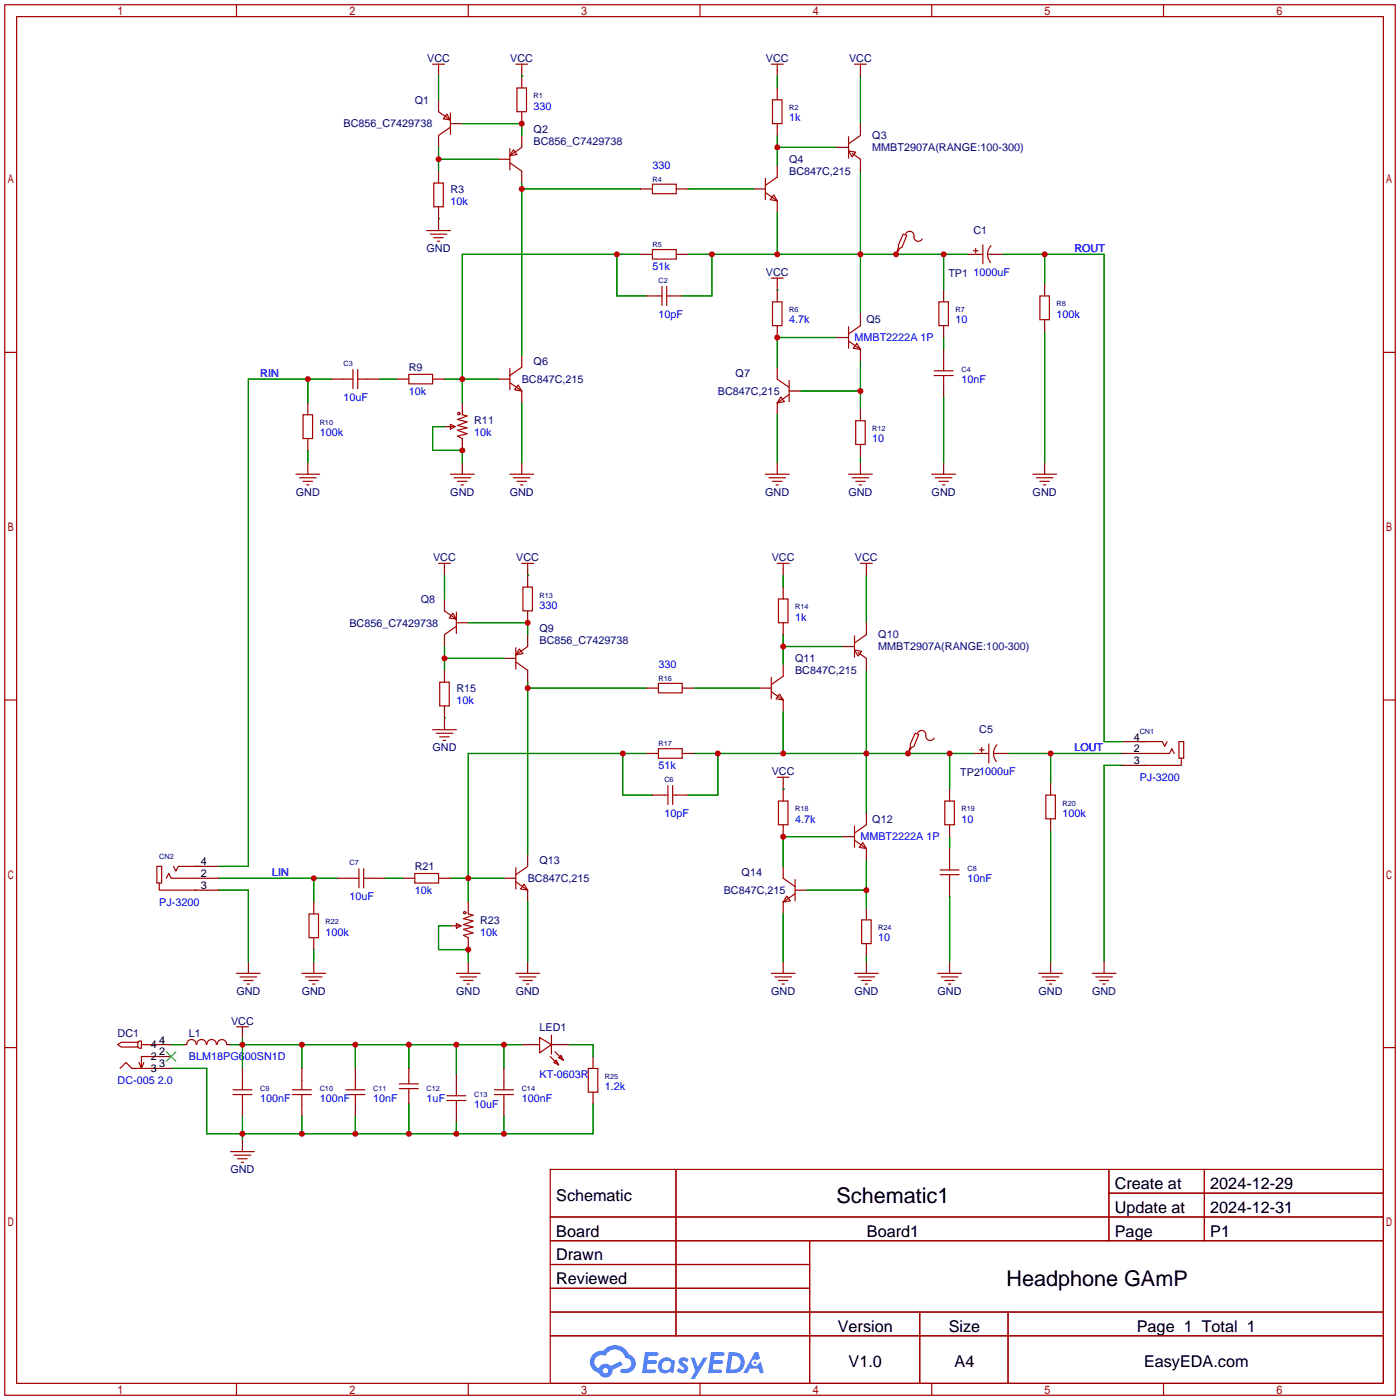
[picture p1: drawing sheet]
<svg xmlns="http://www.w3.org/2000/svg" width="299mm" height="299mm" viewBox="0 0 299 299" stroke-linecap="round" stroke-linejoin="round" font-family="sans-serif">
<g fill="none" stroke="#a10000" stroke-width=".25">
<path d="M1 1h297.2v297.2h-297.2zM3.6 3.6h292.1v292.1h-292.1zM50.5 1v2.6M100.1 1v2.6M149.6 1v2.6M199.1 1v2.6M248.7 1v2.6M1 75.3h2.6M295.7 75.3h2.5M1 149.6h2.6M295.7 149.6h2.5M1 223.9h2.6"/>
<path d="M295.7 223.9h2.5M117.6 249.9h178.1v45.8h-178.1zM144.5 249.9v35.6M237 249.9v15.3M237 255h58.7M257.4 249.9v15.3M117.6 260.1h178.1M117.6 265.2h178.1M117.6 270.3h55.4M117.6 275.3h55.4M173 265.2v30.5M50.5 295.7v2.5"/>
<path d="M100.1 295.7v2.5M117.6 280.4h178.1M117.6 285.5h178.1M149.6 295.7v2.5M196.6 280.4v15.3M199.1 295.7v2.5M215.4 280.4v15.3M248.7 295.7v2.5"/>
</g>
<g fill="#5487ff">
<path d="M145.3 290.3a1.3 1.3 0 0 1 1.9 .3l-.4 .6a.54 .54 0 0 0-.9-.2l.1 .2a1.34 1.34 0 0 1 .9 1.8 1.47 1.47 0 0 1-2.3-.1l.5-.6 .8 .5a.31 .31 0 0 0 .4-.3 .31 .31 0 0 0-.3-.3 1.12 1.12 0 0 1-.7-1.9z"/>
<path d="M147.6 290.2h.9l.6 1.9 1.2-1.9h.9l-2.7 4.5h-.9l1-1.7z"/>
<path d="M137.8 289h1.7a1.31 1.31 0 0 1 1.2 .2 .4 .4 0 0 1-.3 .6h-1.8l-.1 .9h1.6a.4 .4 0 0 1 .4 .4 .4 .4 0 0 1-.5 .4h-1.6l-.2 1.2h1.4a.46 .46 0 0 1 .5 .1 .46 .46 0 0 1 .1 .5l-.4 .2h-2.6z"/>
<path d="M151.9 289h1.7a1.32 1.32 0 0 1 1.2 .2 .39 .39 0 0 1-.3 .6h-1.8l-.1 .9h1.6a.4 .4 0 0 1 .4 .4 .4 .4 0 0 1-.4 .4h-1.7l-.2 1.2h1.4a.46 .46 0 0 1 .5 .1 .46 .46 0 0 1 .1 .5l-.4 .2h-2.6z"/>
<path d="M161.3 289h.8l.3 1.3-.6 .4a.75 .75 0 0 0-1.1 .3 .75 .75 0 0 0 .5 1 .75 .75 0 0 0 .9-.6l.5-.3 .6 2.4h-.8l-.3-1h-1.8l-.5 1h-1z"/>
<path d="M155.7 289l-.6 4.5h1.5a2.27 2.27 0 0 0 2.6-2.3 2.27 2.27 0 0 0-2.7-2.2zM156.5 289.8a1.5 1.5 0 0 1 1.8 1.5 1.5 1.5 0 0 1-1.9 1.4h-.3z"/>
<path d="M141.2 290.6a1.6 1.6 0 0 0-.3 2.3 1.6 1.6 0 0 0 2.3 .2l.7 .4 .3-2.5-.1-.3h-.5a1.58 1.58 0 0 0-2.4-.1zM141.8 291.1a.98 .98 0 0 1 1.6 .5 .98 .98 0 0 1-1.1 1.2 .94 .94 0 0 1-.9-.6 .94 .94 0 0 1 .4-1.1z"/>
<path d="M126.8 289.4a2.37 2.37 0 0 0 1.1 4 1.54 1.54 0 0 0 1.8 1 1.54 1.54 0 0 0 1.2-1.6l2.2-1.1-.5-.8-2 1.1a1.57 1.57 0 0 0-2.7 .4 1.5 1.5 0 0 1-.7-2.1 1.5 1.5 0 0 1 2.2-.5 2.23 2.23 0 0 1 2.3-1.4 2.23 2.23 0 0 1 2 1.8 1.16 1.16 0 0 1 1.2 1.1 1.16 1.16 0 0 1-1.1 1.3h-.7a.47 .47 0 0 0-.5 .3 .47 .47 0 0 0 .4 .6 2.17 2.17 0 0 0 2.5-1 2.17 2.17 0 0 0-.3-2.7l-.8-.4a3.2 3.2 0 0 0-5.5-.7l-1.1 .1zM128.8 292.9a.6 .6 0 0 1 1.2 0 .6 .6 0 0 1-1.2 0z"/>
<circle cx="161.4" cy="291.3" r=".28"/>
</g>
<g fill="none" stroke="#a10000" stroke-width=".25">
<path d="M92.5 13.7h2.5M93.7 13.7v1.3M110.2 13.7h2.6M110.5 18.8h2v5.1h-2zM111.5 13.7v1.3M164.8 13.7h2.6M166.1 13.7v1.3M182.6 13.7h2.6M183.9 13.7v1.3M92.7 39.1h2v5.1h-2zM93.7 23.9l2.6 1.8M95.5 24.4l.8 1.3-1.6-.3z"/>
<path d="M96.3 24.1v4.6M96.3 27.2l-2.6 1.8M109 31.8v4.5M109 34.8l2.5 1.8M109.7 32l.8 1-1.5 .3zM111.5 31.5l-2.5 1.8M139.4 39.4h5.1v2h-5.1zM163.6 38.1v4.6M165.1 21.3h2v5.1h-2zM166.1 37.8l-2.5 1.8M181.4 32.3l1.5 .2-.8 1zM181.4 29.2v4.6"/>
<path d="M182.1 32.8l1.8 1.2M183.9 29l-2.5 1.7M91.2 49.3h5.1M91.9 50h3.6M92.7 50.8h2M93.5 51.6h.5M139.4 53.3h5.1v2.1h-5.1zM163.6 41.1l2.5 1.8M164.8 59.4h2.6M165.4 41.7l.7 1.2-1.5-.2zM166.1 59.4v1.3M193 50l.8 .3-1 2.5-.5 .3-.8 1.3 .5-1.6v-.5z"/>
<path d="M193.5 50a.93 .93 0 0 1 1.2-.5 .93 .93 0 0 1 .6 1 .94 .94 0 0 0 .7 1 .94 .94 0 0 0 1.1-.4M208 53.6h1M208.5 53.1v1M209.3 54.4h.8M210.1 52.3v4.1M211.1 54.4h.7M211.8 52.5a2.74 2.74 0 0 0-.1 3.6M75.4 79v4.1M76.5 79v4.1M109 78.7v4.6M111.5 78.5l-2.5 1.8M140.7 63.2h.8"/>
<path d="M141.5 61.2v4.1M142.5 61.2v4.1M142.5 63.2h.8M165.1 64.5h2v5.1h-2zM181.4 72.9l2.5 1.8M181.4 69.9v4.5M183.1 73.4l.8 1.3-1.5-.3zM183.9 69.6l-2.5 1.8M199.6 79.2h4.1M200.7 64.5h2v5.1h-2zM201.7 77.2v2M222.2 63.2h2.1v5.1h-2.1z"/>
<path d="M64.8 88.6h2v5.1h-2zM73.4 81h2M76.5 81h2M87.4 80h5.1v2h-5.1zM96.3 90.7l1 .5-1 .5zM96.3 91.2h1M98.8 88.6l1 .3-2 .8 2 .5-2 .7 2 .5-2 .5 2 .8-2 .5 1 .5M109 81.8l2.5 1.8M110.7 82.3l.8 1.3-1.5-.3zM166.1 81l2.6 1.8M166.9 84.8l.7 1.1-1.5 .2zM168.7 84.3l-2.6 1.8"/>
<path d="M168.7 81.3v4.6M182.9 89.9h2v5.1h-2zM199.6 80.3h4.1M201.7 80.3v2M63.2 101.3h5.1M64 102.1h3.6M64.8 102.9h2M65.5 103.6h.5M96.3 101.3h5M97 102.1h3.6M97.8 102.9h2M98.6 103.6h.5"/>
<path d="M109 101.3h5M109.7 102.1h3.6M110.5 102.9h2M111.3 103.6h.5M163.6 101.3h5.1M164.3 102.1h3.6M165.1 102.9h2M165.9 103.6h.5M181.4 101.3h5M182.1 102.1h3.6M182.9 102.9h2M183.6 103.6h.5"/>
<path d="M199.1 101.3h5.1M199.9 102.1h3.6M200.7 102.9h2M201.4 103.6h.5M220.7 101.3h5.1M221.5 102.1h3.5M222.2 102.9h2.1M223 103.6h.5M93.7 120.4h2.6M95 130.6l2.5 1.7M95 120.4v1.3M96.8 131.1l.7 1.2-1.5-.2z"/>
<path d="M97.5 130.8v4.6M97.5 133.9l-2.5 1.7M110.2 138.4v4.6M111 138.7l.8 1-1.6 .3zM111.5 120.4h2.5M111.8 125.5h2v5.1h-2zM112.8 138.2l-2.6 1.8M112.8 120.4v1.3M166.1 120.4h2.6M166.4 128h2v5.1h-2zM167.4 120.4v1.3M182.6 138.9l1.5 .3-.7 1z"/>
<path d="M182.6 135.9v4.6M183.4 139.4l1.8 1.3M183.9 120.4h2.5M185.2 120.4v1.3M185.2 135.6l-2.6 1.8M92.5 156h5M93.2 156.7h3.6M94 145.8h2v5.1h-2zM94 157.5h2M94.7 158.2h.5M110.2 141.5l2.6 1.8M140.7 146h5.1v2.1h-5.1z"/>
<path d="M164.8 147.8l2.6 1.8M164.8 144.8v4.6M166.6 148.3l.8 1.3-1.5-.2zM167.4 144.5l-2.6 1.8M195.6 156.7l.7 .3-1 2.5-.5 .3-.7 1.2 .5-1.5v-.5zM196.1 156.7a.93 .93 0 0 1 1.1-.5 .93 .93 0 0 1 .7 1 .94 .94 0 0 0 .6 1 .94 .94 0 0 0 1.1-.5M209.8 159.8v1M211.3 159v4.1M213.1 159.2a2.74 2.74 0 0 0-.1 3.6M243.6 158.5h4.8l.5 1 .5-1M252 158.5h1v3.6h-1zM140.7 160h5.1v2.1h-5.1z"/>
<path d="M142 169.9h.7M142.7 167.9v4.1M143.8 167.9v4.1M143.8 169.9h.7M166.1 166.1h2.6M166.4 171.2h2v5.1h-2zM167.4 166.1v1.3M182.6 179.6l2.6 1.8M182.6 176.5v4.6M185.2 176.3l-2.6 1.8M201.9 171.2h2.1v5.1h-2.1zM209.3 160.3h1"/>
<path d="M210.6 161h.7M212.3 161h.8M223.5 169.9h2.1v5.1h-2.1zM244.9 161h5l.5-1 .6 1M252.5 162.1v1.5h-7.9M33.5 185.2h1v3.5h-1zM34 188.7v1.5h7.9M35.6 187.7l.5-1 .5 1h5.1M37.1 185.2l.5 1 .5-1h4.8M66 195.3h2.1v5.1h-2.1zM74.7 187.7h2M76.7 185.7v4"/>
<path d="M77.7 187.7h2.1M77.7 185.7v4M88.6 186.7h5.1v2h-5.1zM97.5 197.4l1.1 .5-1.1 .5zM97.5 197.9h1.1M100.1 195.3l1 .3-2 .7 2 .5-2 .8 2 .5-2 .5 2 .8-2 .5 1 .5M110.2 185.4v4.6M110.2 188.5l2.6 1.7M112 189l.8 1.2-1.5-.2zM112.8 185.2l-2.6 1.7M167.4 187.7l2.5 1.8M168.1 191.5l.8 1-1.5 .3z"/>
<path d="M169.9 191l-2.5 1.8M169.9 188v4.5M184.1 196.6h2.1v5.1h-2.1zM184.4 180.1l.8 1.3-1.6-.3zM200.9 185.9h4.1M200.9 186.9h4.1M202.9 183.9v2M202.9 186.9v2.1M50.5 208h5.1M50.5 219.5h2.6M51.3 208.8h3.6M51.8 219.5v1.2"/>
<path d="M52.1 209.5h2M52.8 210.3h.5M64.5 208h5.1M65.3 208.8h3.5M66 209.5h2.1M66.8 210.3h.5M97.5 208h5.1M98.3 208.8h3.6M99.1 209.5h2M99.8 210.3h.5M110.2 208h5.1M111 208.8h3.6"/>
<path d="M111.8 209.5h2M112.5 210.3h.5M164.8 208h5.1M165.6 208.8h3.6M166.4 209.5h2M167.1 210.3h.5M182.6 208h5.1M183.4 208.8h3.5M184.1 209.5h2.1M184.9 210.3h.5M200.4 208h5.1M201.2 208.8h3.5"/>
<path d="M201.9 209.5h2.1M202.7 210.3h.5M222 208h5.1M222.8 208.8h3.5M223.5 209.5h2.1M224.3 210.3h.5M233.4 208h5.1M234.2 208.8h3.5M234.9 209.5h2.1M235.7 210.3h.5M25.1 223.3l.8-.5h3.6v1h-3.6zM25.7 228.3l1.2-1.2 1.3 1.2h5.8"/>
<path d="M29.5 222.8l.2-.3h.5v1.5h-.5l-.2-.2M30.2 223.3h3.8M30.7 227.1l-.5 1.2M34 225.8h-3.8v2.5l-.5-1.2M39.9 223.3a1.01 1.01 0 0 1 1-1.1 1.01 1.01 0 0 1 1 1.1M42.1 223.3a1.01 1.01 0 0 1 1-1.1 1.01 1.01 0 0 1 1 1.1M44.2 223.3a1.01 1.01 0 0 1 1-1.1 1.01 1.01 0 0 1 1 1.1M46.4 223.3a1.01 1.01 0 0 1 1-1.1 1.01 1.01 0 0 1 1 1.1M49.8 232.9h4M49.8 233.9h4M51.8 230.9v2M51.8 233.9v2.1"/>
<path d="M62.5 232.9h4M62.5 233.9h4M64.5 230.9v2M64.5 233.9v2.1M73.9 232.9h4.1M73.9 233.9h4.1M75.9 230.9v2M75.9 233.9v2.1M85.3 232.7h4.1M85.3 231.6h4.1M87.4 230.9v.7M87.4 232.7v.7"/>
<path d="M95.5 235.2h4.1M95.5 234.2h4.1M97.5 232.2v2M97.5 235.2v2M105.7 232.9h4M105.7 233.9h4M107.7 230.9v2M107.7 233.9v2.1M115.3 221.7l2.6 1.6-2.6 1.7zM117.6 225.8l1.8 1.8M117.9 221.2v4.1M118.4 227.1l.5-.5 .5 1z"/>
<path d="M118.6 224.8l1.8 1.8M119.4 226.1l.5-.5 .5 1zM125.7 228.3h2.1v5.1h-2.1zM49.3 246.1h5.1M50 246.9h3.6M50.8 247.6h2M51.6 248.4h.5"/>
<circle cx="98" cy="88.4" r=".25"/>
<circle cx="99.3" cy="195.1" r=".25"/>
</g>
<g fill="none" stroke="#870000" stroke-width=".25">
<path d="M93.7 15v1.3M111.5 15v3.8M166.1 15v1.3M166.1 18.8v2.5M183.9 15v1.3M93.7 21.3v2.6M93.7 29v2.5M93.7 36.6v2.5M96.3 26.4h2.5M106.4 34h2.6M111.5 23.9v2.5M111.5 29v2.5"/>
<path d="M111.5 36.6v2.5M166.1 26.4v2.6M166.1 35.3v2.5M178.8 31.5h2.6M183.9 26.4v2.6M183.9 34v2.6M93.7 44.2v5.1M136.9 40.4h2.5M136.9 54.4h2.5M144.5 40.4h2.6M144.5 54.4h2.6M161 40.4h2.6"/>
<path d="M166.1 42.9v2.6M191.5 54.1v.3M206.8 54.4h2.5M211.8 54.4h2.6M111.5 75.9v2.6M138.2 63.2h2.5M143.3 63.2h2.5M166.1 60.7v3.8M166.1 69.6v2.5M166.1 78.5v2.5M178.8 72.1h2.6M183.9 67.1v2.5"/>
<path d="M183.9 74.7v2.5M201.7 62v2.5M201.7 69.6v2.5M201.7 74.7v2.5M223.3 60.7v2.5M223.3 68.3v2.6M65.8 86.1v2.5M65.8 93.7v2.6M65.8 98.8v2.5M70.9 81h2.5M78.5 81h2.5M84.8 81h2.6"/>
<path d="M92.5 81h2.5M95 91.2h1.3M98.8 86.1v2.5M98.8 93.7v2.6M98.8 98.8v2.5M106.4 81h2.6M111.5 83.6v2.5M111.5 98.8v2.5M166.1 86.1v2.5M166.1 98.8v2.5M168.7 83.6h2.5M183.9 87.4v2.5"/>
<path d="M183.9 95v2.5M183.9 98.8v2.5M201.7 82.3v2.5M201.7 98.8v2.5M223.3 98.8v2.5M95 121.7v1.2M95 128v2.6M95 135.6v2.6M97.5 133.1h2.6M112.8 121.7v3.8M112.8 130.6v2.5M112.8 135.6v2.6"/>
<path d="M167.4 121.7v1.2M167.4 125.5v2.5M167.4 133.1v2.5M180.1 138.2h2.5M185.2 121.7v1.2M185.2 133.1v2.5M95 143.3v2.5M95 150.9v5.1M107.7 140.7h2.5M112.8 143.3v2.5M138.2 147.1h2.5M145.8 147.1h2.5"/>
<path d="M162.3 147.1h2.5M167.4 142v2.5M167.4 149.6v2.5M185.2 140.7v2.6M239.8 158.5h5.1M138.2 161h2.5M139.4 169.9h2.6M144.5 169.9h2.6M145.8 161h2.5M167.4 167.4v3.8M167.4 176.3v2.5M180.1 178.8h2.5"/>
<path d="M185.2 173.7v2.6M194.1 160.8v.2M202.9 168.7v2.5M202.9 176.3v2.5M208 161h2.6M213.1 161h2.5M224.5 167.4v2.5M224.5 175v2.5M239.8 161h5.1M239.8 163.6h5.1M41.7 190.2h5M41.7 187.7h5"/>
<path d="M41.7 185.2h5M67.1 192.8v2.5M72.1 187.7h2.6M79.8 187.7h2.5M86.1 187.7h2.5M93.7 187.7h2.6M96.3 197.9h1.2M100.1 192.8v2.5M107.7 187.7h2.5M112.8 182.6v2.6M112.8 190.2v2.6M167.4 185.2v2.5"/>
<path d="M167.4 192.8v2.5M169.9 190.2h2.6M185.2 181.4v2.5M185.2 194.1v2.5M202.9 181.4v2.5M202.9 189v2.5M53.1 205.5v2.5M67.1 200.4v2.5M67.1 205.5v2.5M100.1 200.4v2.5M100.1 205.5v2.5M112.8 205.5v2.5"/>
<path d="M167.4 205.5v2.5M185.2 201.7v2.5M185.2 205.5v2.5M202.9 205.5v2.5M224.5 205.5v2.5M236 205.5v2.5M34 228.3h2.6M34 223.3h2.6M34 225.8h2.6M39.1 223.3h.8M48.5 223.3h.8M51.8 220.7v1.3"/>
<path d="M51.8 228.3v2.6M51.8 236v2.5M64.5 228.3v2.6M64.5 236v2.5M75.9 228.3v2.6M75.9 236v2.5M87.4 228.3v2.6M87.4 233.4v2.6M97.5 229.6v2.6M97.5 237.2v2.6M107.7 228.3v2.6M107.7 236v2.5"/>
<path d="M111.5 223.3h3.8M117.9 223.3h3.8M126.7 225.8v2.5M126.7 233.4v2.6M51.8 243.6v2.5"/>
</g>
<g fill="none" stroke="#008700" stroke-width=".25">
<path d="M93.7 16.3v5M111.5 16.3h.1M166.1 16.3v2.5M183.9 16.3v10.1M93.7 31.5v5.1M93.7 34h12.7M98.8 26.4h12.7v2.6M111.5 39.1v36.8M166.1 31.5h12.7M166.1 29v6.3M183.9 36.6v30.5M93.7 46.7h.1"/>
<path d="M111.5 40.4h25.4M131.8 54.4v8.8h6.4M136.9 54.4h-38.1v31.7M147.1 40.4h13.9M147.1 54.4h59.7M152.1 54.4v8.8h-6.3M166.1 45.5v8.9M201.7 54.4v7.6M214.4 54.4h21.6v104.1h3.8M223.3 54.4v6.3M166.1 62h.1M178.8 72.1h-12.7v6.4"/>
<path d="M183.9 77.2v10.2M201.7 72.1v2.6M223.3 70.9v27.9M65.8 81v5.1M65.8 96.3v2.5M70.9 81h-17.8v104.2h-6.4M81 81h3.8M95 91.2h-2.5v5.1h6.3v2.5M95 81h11.4M111.5 86.1v12.7M166.1 88.6v10.2M171.2 83.6h12.7"/>
<path d="M183.9 97.5v1.3M201.7 84.8v14M95 122.9v5.1M95 138.2v5.1M100.1 133.1h12.7v2.5M112.8 122.9h.1M167.4 138.2h12.7M167.4 122.9v2.6M167.4 135.6v6.4M185.2 122.9v10.2M95 153.4h.1M95 140.7h12.7"/>
<path d="M112.8 145.8v36.8M112.8 147.1h25.4M148.3 147.1h14M167.4 152.1v8.9M185.2 143.3v30.4M133.1 161v8.9h6.3M138.2 161h-38.1v31.8M148.3 161h59.7M153.4 161v8.9h-6.3M167.4 168.7h.1M180.1 178.8h-12.7v6.4M202.9 161v7.7"/>
<path d="M202.9 178.8v2.6M215.6 161h24.2M224.5 161v6.4M224.5 177.5v28M239.8 163.6h-3.8v41.9M46.7 187.7h25.4M46.7 190.2h6.4v15.3M67.1 187.7v5.1M82.3 187.7h3.8M96.3 197.9h-2.6v5h6.4v2.6M96.3 187.7h11.4M112.8 192.8v12.7"/>
<path d="M167.4 195.3v10.2M172.5 190.2h12.7M185.2 183.9v10.2M202.9 191.5v14M67.1 202.9v2.6M185.2 204.2v1.3M36.6 228.3h7.6v14h82.5v-6.3M36.6 223.3h2.5M49.3 223.3h62.2M51.8 222v6.3M51.8 238.5v5.1M64.5 223.3v5"/>
<path d="M64.5 238.5v3.8M75.9 223.3v5M75.9 238.5v3.8M87.4 223.3v5M87.4 236v6.3M97.5 223.3v6.3M97.5 239.8v2.5M107.7 223.3v5M107.7 238.5v3.8M121.7 223.3h5v2.5"/>
</g>
<path d="M35.6 224.8l2 2M37.6 224.8l-2 2" fill="none" stroke="#3c3" stroke-width=".25"/>
<g fill="#c00">
<circle cx="95" cy="140.7" r=".63"/>
<circle cx="112.8" cy="133.1" r=".63"/>
<circle cx="167.4" cy="138.2" r=".63"/>
<circle cx="133.1" cy="161" r=".63"/>
<circle cx="100.1" cy="187.7" r=".63"/>
<circle cx="112.8" cy="147.1" r=".63"/>
<circle cx="167.4" cy="178.8" r=".63"/>
<circle cx="100.1" cy="202.9" r=".63"/>
<circle cx="51.8" cy="242.3" r=".63"/>
<circle cx="64.5" cy="242.3" r=".63"/>
<circle cx="75.9" cy="242.3" r=".63"/>
<circle cx="87.4" cy="242.3" r=".63"/>
<circle cx="97.5" cy="242.3" r=".63"/>
<circle cx="107.7" cy="242.3" r=".63"/>
<circle cx="67.1" cy="187.7" r=".63"/>
<circle cx="224.5" cy="161" r=".63"/>
<circle cx="185.2" cy="161" r=".63"/>
<circle cx="167.4" cy="161" r=".63"/>
<circle cx="153.4" cy="161" r=".63"/>
<circle cx="194.1" cy="161" r=".63"/>
<circle cx="202.9" cy="161" r=".63"/>
<circle cx="51.8" cy="223.3" r=".63"/>
<circle cx="64.5" cy="223.3" r=".63"/>
<circle cx="75.9" cy="223.3" r=".63"/>
<circle cx="87.4" cy="223.3" r=".63"/>
<circle cx="97.5" cy="223.3" r=".63"/>
<circle cx="107.7" cy="223.3" r=".63"/>
<circle cx="185.2" cy="190.2" r=".63"/>
<circle cx="93.7" cy="34" r=".63"/>
<circle cx="111.5" cy="26.4" r=".63"/>
<circle cx="166.1" cy="31.5" r=".63"/>
<circle cx="131.8" cy="54.4" r=".63"/>
<circle cx="98.8" cy="81" r=".63"/>
<circle cx="111.5" cy="40.4" r=".63"/>
<circle cx="166.1" cy="72.1" r=".63"/>
<circle cx="98.8" cy="96.3" r=".63"/>
<circle cx="65.8" cy="81" r=".63"/>
<circle cx="223.3" cy="54.4" r=".63"/>
<circle cx="183.9" cy="54.4" r=".63"/>
<circle cx="166.1" cy="54.4" r=".63"/>
<circle cx="152.1" cy="54.4" r=".63"/>
<circle cx="191.5" cy="54.4" r=".63"/>
<circle cx="201.7" cy="54.4" r=".63"/>
<circle cx="183.9" cy="83.6" r=".63"/>
</g>
<g font-size="4.6">
<text x="178.8" y="257">Schematic1</text>
<text x="215.1" y="274.8">Headphone GAmP</text>
</g>
<g font-size="3.5">
<text x="118.9" y="256.7">Schematic</text>
<text x="238.3" y="254.2">Create at</text>
<text x="258.7" y="254.2">2024-12-29</text>
<text x="238.3" y="259.2">Update at</text>
<text x="258.7" y="259.2">2024-12-31</text>
<text x="118.9" y="264.3">Board</text>
<text x="118.9" y="269.4">Drawn</text>
<text x="185.3" y="264.3">Board1</text>
<text x="238.3" y="264.3">Page</text>
<text x="258.7" y="264.3">P1</text>
<text x="118.9" y="274.5">Reviewed</text>
<text x="179.1" y="284.6">Version</text>
<text x="202.8" y="284.6">Size</text>
<text x="243" y="284.6">Page 1 Total 1</text>
<text x="181.4" y="292.3">V1.0</text>
<text x="204" y="292.3">A4</text>
<text x="244.5" y="292.3">EasyEDA.com</text>
</g>
<g font-size="2.3" fill="#000080">
<text x="91.3" y="13.3">VCC</text>
<text x="109.1" y="13.3">VCC</text>
<text x="163.7" y="13.3">VCC</text>
<text x="181.5" y="13.3">VCC</text>
<text x="88.6" y="22.1">Q1</text>
<text x="73.4" y="27.2">BC856_C7429738</text>
<text x="114" y="28.5">Q2</text>
<text x="186.4" y="29.8">Q3</text>
<text x="114" y="31">BC856_C7429738</text>
<text x="168.7" y="34.8">Q4</text>
<text x="186.4" y="32.3">MMBT2907A(RANGE:100-300)</text>
<text x="96.3" y="41.2">R3</text>
<text x="168.7" y="37.4">BC847C,215</text>
<text x="91.2" y="53.9">GND</text>
<text x="208" y="50.1">C1</text>
<text x="163.7" y="59">VCC</text>
<text x="202.7" y="59.2">TP1</text>
<text x="185.2" y="69.1">Q5</text>
<text x="87.4" y="79.3">R9</text>
<text x="111.5" y="81.8">BC847C,215</text>
<text x="114" y="78">Q6</text>
<text x="157.2" y="80.6">Q7</text>
<text x="153.4" y="84.4">BC847C,215</text>
<text x="101.3" y="90.7">R11</text>
<text x="63.2" y="106">GND</text>
<text x="96.2" y="106">GND</text>
<text x="108.9" y="106">GND</text>
<text x="163.6" y="106">GND</text>
<text x="181.3" y="106">GND</text>
<text x="199.1" y="106">GND</text>
<text x="220.7" y="106">GND</text>
<text x="92.6" y="119.9">VCC</text>
<text x="110.3" y="119.9">VCC</text>
<text x="164.9" y="119.9">VCC</text>
<text x="182.7" y="119.9">VCC</text>
<text x="89.9" y="128.8">Q8</text>
<text x="74.7" y="133.9">BC856_C7429738</text>
<text x="115.3" y="135.2">Q9</text>
<text x="115.3" y="137.7">BC856_C7429738</text>
<text x="187.7" y="136.4">Q10</text>
<text x="169.9" y="141.5">Q11</text>
<text x="187.7" y="139">MMBT2907A(RANGE:100-300)</text>
<text x="97.5" y="147.9">R15</text>
<text x="169.9" y="144.1">BC847C,215</text>
<text x="92.4" y="160.6">GND</text>
<text x="209.3" y="156.8">C5</text>
<text x="164.9" y="165.7">VCC</text>
<text x="205.2" y="165.9">TP21000uF</text>
<text x="186.4" y="175.8">Q12</text>
<text x="88.6" y="186">R21</text>
<text x="115.3" y="184.7">Q13</text>
<text x="112.8" y="188.5">BC847C,215</text>
<text x="154.7" y="191.1">BC847C,215</text>
<text x="158.5" y="187.2">Q14</text>
<text x="102.6" y="197.4">R23</text>
<text x="50.5" y="212.6">GND</text>
<text x="64.5" y="212.6">GND</text>
<text x="97.5" y="212.6">GND</text>
<text x="110.2" y="212.6">GND</text>
<text x="164.8" y="212.6">GND</text>
<text x="182.6" y="212.6">GND</text>
<text x="200.4" y="212.6">GND</text>
<text x="222" y="212.6">GND</text>
<text x="233.4" y="212.6">GND</text>
<text x="25.1" y="221.5">DC1</text>
<text x="40.4" y="221.5">L1</text>
<text x="49.4" y="219">VCC</text>
<text x="115.3" y="220.3">LED1</text>
<text x="49.3" y="250.7">GND</text>
</g>
<g font-size="2.3" fill="#00f">
<text x="114" y="23.4">330</text>
<text x="168.7" y="26">1k</text>
<text x="139.4" y="36.1">330</text>
<text x="96.3" y="43.7">10k</text>
<text x="229.6" y="53.9">ROUT</text>
<text x="139.4" y="57.7">51k</text>
<text x="208" y="59">1000uF</text>
<text x="140.7" y="67.9">10pF</text>
<text x="168.7" y="69.1">4.7k</text>
<text x="204.2" y="69.1">10</text>
<text x="225.8" y="67.9">100k</text>
<text x="182.6" y="72.9">MMBT2222A 1P</text>
<text x="55.6" y="80.6">RIN</text>
<text x="205.5" y="81.8">10nF</text>
<text x="73.4" y="85.6">10uF</text>
<text x="87.4" y="84.4">10k</text>
<text x="68.3" y="93.3">100k</text>
<text x="101.3" y="93.3">10k</text>
<text x="186.4" y="94.5">10</text>
<text x="115.3" y="130.1">330</text>
<text x="169.9" y="132.6">1k</text>
<text x="140.7" y="142.8">330</text>
<text x="97.5" y="150.4">10k</text>
<text x="229.6" y="160.6">LOUT</text>
<text x="140.7" y="164.4">51k</text>
<text x="243.6" y="166.9">PJ-3200</text>
<text x="142" y="174.5">10pF</text>
<text x="169.9" y="175.8">4.7k</text>
<text x="183.9" y="179.6">MMBT2222A 1P</text>
<text x="205.5" y="175.8">10</text>
<text x="227.1" y="174.5">100k</text>
<text x="58.2" y="187.2">LIN</text>
<text x="88.6" y="191.1">10k</text>
<text x="206.8" y="188.5">10nF</text>
<text x="34" y="193.6">PJ-3200</text>
<text x="74.7" y="192.3">10uF</text>
<text x="69.6" y="199.9">100k</text>
<text x="102.6" y="199.9">10k</text>
<text x="187.7" y="201.2">10</text>
<text x="40.4" y="226.6">BLM18PG600SN1D</text>
<text x="25.1" y="231.7">DC-005 2.0</text>
<text x="115.3" y="230.4">KT-0603R</text>
<text x="129.3" y="233">1.2k</text>
<text x="55.6" y="235.5">100nF</text>
<text x="68.3" y="235.5">100nF</text>
<text x="79.8" y="235.5">10nF</text>
<text x="91.2" y="235.5">1uF</text>
<text x="101.3" y="236.8">10uF</text>
<text x="111.5" y="235.5">100nF</text>
</g>
<g font-size="2.3">
<text x="242.3" y="158.3">4</text>
<text x="242.3" y="160.8">2</text>
<text x="242.3" y="163.3">3</text>
<text x="42.9" y="184.9">4</text>
<text x="42.9" y="187.5">2</text>
<text x="42.9" y="190">3</text>
<text x="32.2" y="224.1">4</text>
<text x="32.2" y="226.6">2</text>
<text x="34" y="223">4</text>
<text x="34" y="225.6">2</text>
<text x="32.2" y="229.1">3</text>
<text x="34" y="228.1">3</text>
</g>
<g font-size="1.6" fill="#000080">
<text x="114" y="21">R1</text>
<text x="168.7" y="23.6">R2</text>
<text x="139.4" y="38.8">R4</text>
<text x="139.4" y="52.8">R5</text>
<text x="140.7" y="60.4">C2</text>
<text x="225.8" y="65.5">R8</text>
<text x="168.7" y="66.7">R6</text>
<text x="204.2" y="66.7">R7</text>
<text x="73.4" y="78.2">C3</text>
<text x="205.5" y="79.4">C4</text>
<text x="68.3" y="90.9">R10</text>
<text x="186.4" y="92.1">R12</text>
<text x="115.3" y="127.7">R13</text>
<text x="169.9" y="130.2">R14</text>
<text x="140.7" y="145.5">R16</text>
<text x="140.7" y="159.5">R17</text>
<text x="243.6" y="156.9">CN1</text>
<text x="142" y="167.1">C6</text>
<text x="169.9" y="173.4">R18</text>
<text x="205.5" y="173.4">R19</text>
<text x="227.1" y="172.2">R20</text>
<text x="34" y="183.6">CN2</text>
<text x="74.7" y="184.9">C7</text>
<text x="206.8" y="186.1">C8</text>
<text x="69.6" y="197.6">R22</text>
<text x="187.7" y="198.8">R24</text>
<text x="55.6" y="233.1">C9</text>
<text x="68.3" y="233.1">C10</text>
<text x="79.8" y="233.1">C11</text>
<text x="91.2" y="233.1">C12</text>
<text x="111.5" y="233.1">C14</text>
<text x="129.3" y="230.6">R25</text>
<text x="101.3" y="234.4">C13</text>
</g>
</svg>
